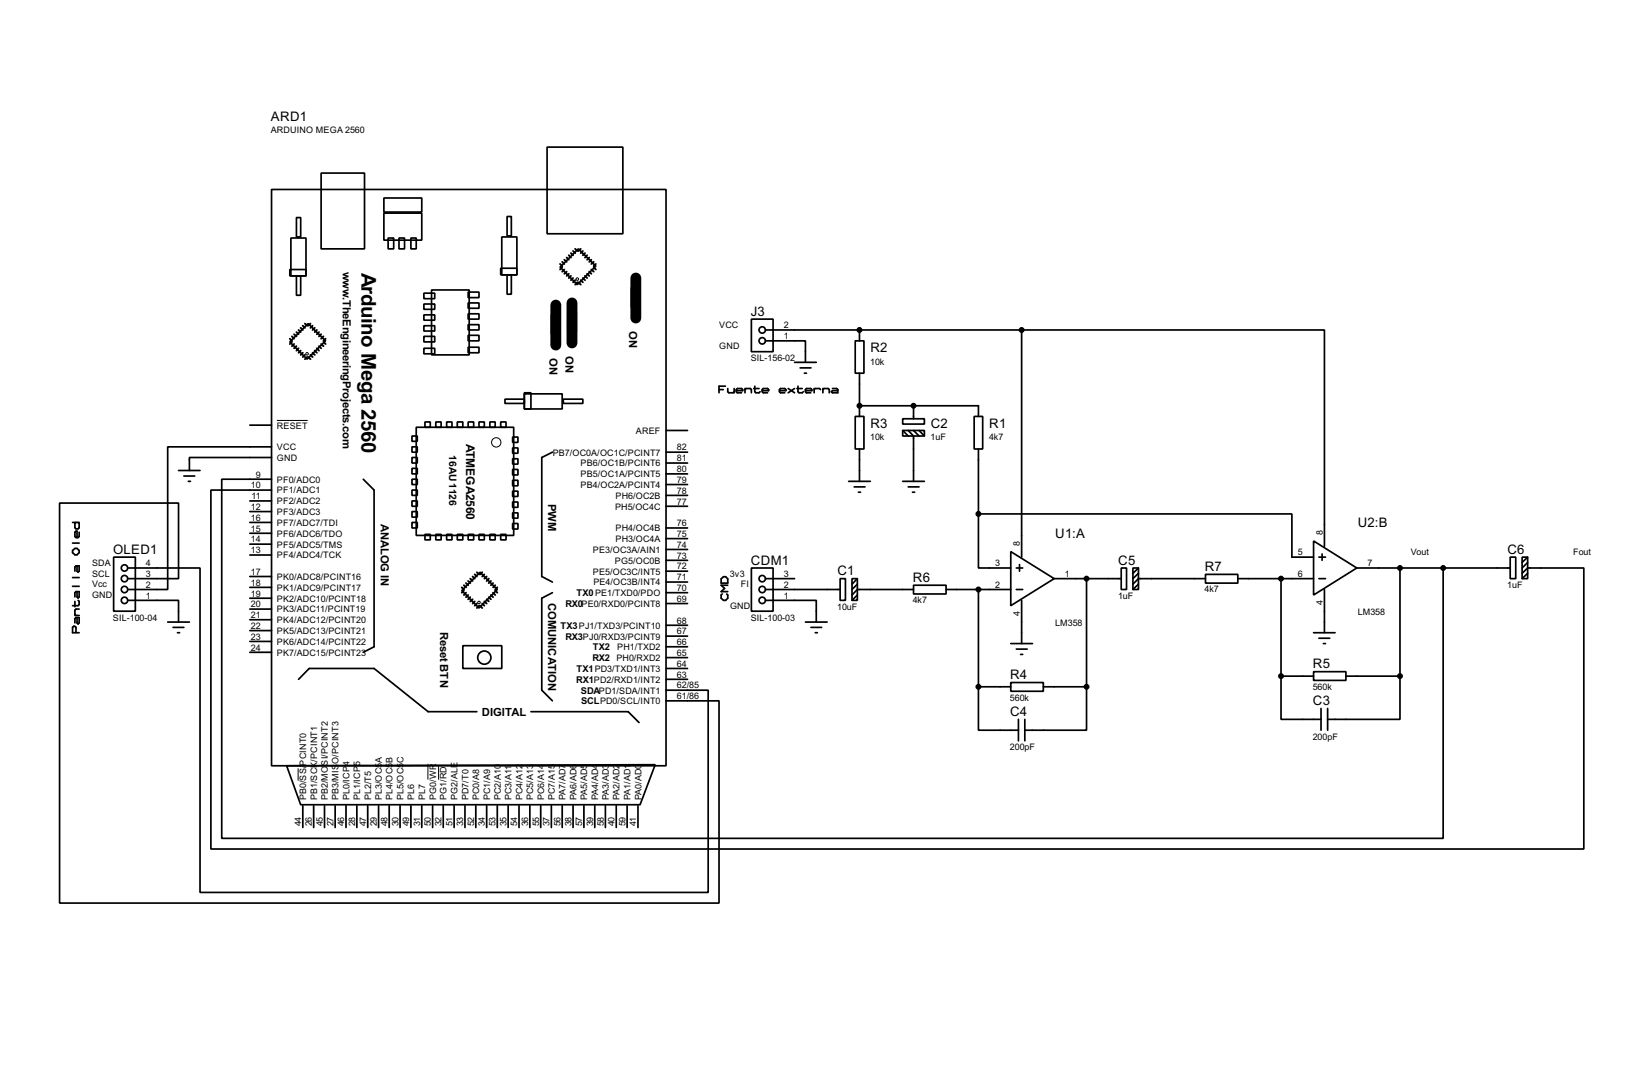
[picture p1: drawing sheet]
<svg xmlns="http://www.w3.org/2000/svg" width="383mm" height="256mm" viewBox="0 0 383 256" stroke-linecap="round" stroke-linejoin="round" font-family="sans-serif">
<g fill="none" stroke="#000" stroke-width=".4">
<path d="M128.6 34.6h17.8v20.3h-17.8zM63.8 44.5h92.7v135.4h-92.7zM68.4 55.9h3.5v8.9h-3.5zM69.7 51.1h1v4.6h-1zM75.5 40.7h10.2v17.8h-10.2zM90.2 50.1h8.9v6.3h-8.9zM90.2 46.5h8.9v3.3h-8.9zM91.2 55.9h1.3v2.6h-1.3zM93.8 55.9h1.3v2.6h-1.3zM96.6 55.9h1.2v2.6h-1.2zM117.9 55.7h3.6v8.9h-3.6zM119.2 50.9h1v4.5h-1z"/>
<path d="M135.9 58.5l4.1 4-4.3 4.4-4.1-4.1zM68.1 63.3h3.8v1.5h-3.8zM69.7 64.8h1v4.6h-1zM72.4 76l4.1 4.1-4.3 4.3-4.1-4.1zM99.6 68.9h2.6v1.3h-2.6zM99.6 71.4h2.6v1.3h-2.6zM99.6 74h2.6v1.2h-2.6zM99.6 76.5h2.6v1.3h-2.6zM99.6 79h2.6v1.3h-2.6zM101.4 68.1h8.9v15.3h-8.9zM110 68.6h2.6v1.3h-2.6zM110 71.2h2.6v1.2h-2.6z"/>
<path d="M110 73.7h2.6v1.3h-2.6zM110 76.3h2.6v1.2h-2.6zM110 78.8h2.6v1.3h-2.6zM117.7 63h3.8v1.6h-3.8zM119.2 64.6h1v4.5h-1zM129.6 74h2v4.5h-2zM133.4 73.5h2v4.5h-2zM148.4 67.6h2v4.6h-2zM176.6 75h5.1v7.6h-5.1zM179.9 77.5h60.2M202 77.5v2.6M240.1 77.5h71.1v50.8"/>
<path d="M240.1 77.5v53.4M58.7 99.9h5.1M99.6 81.8h2.6v1.3h-2.6zM99.9 99.1h1.2v1.3h-1.2zM102.4 99.1h1.3v1.3h-1.3zM105 99.1h1.2v1.3h-1.2zM107.5 99.1h1.3v1.3h-1.3zM110 99.1h1.3v1.3h-1.3zM110 81.6h2.6v1.3h-2.6zM112.6 99.1h1.2v1.3h-1.2zM115.1 99.1h1.3v1.3h-1.3zM117.7 99.1h1.2v1.3h-1.2z"/>
<path d="M118.7 93.8h4.5v1h-4.5zM123.2 92.5h8.9v3.6h-8.9zM123.2 92.3h1.6v3.8h-1.6zM132.4 93.8h4.6v1h-4.6zM169 91.5h1M170.5 90.7h-1.5v1.6M171 91.3v.7l.3 .3h1l.2-.3M172.5 91.3v1M173 91.8h1.5l-.2-.5h-1l-.3 .2v.5l.3 .3h1M175.1 91.5l.2-.2h1l.3 .2v.8M175.1 91.3v1M177.1 91.3h1.3"/>
<path d="M177.4 90.7v1.3l.2 .3h.8l.2-.3M179.1 91.8h1.5l-.2-.5h-1l-.3 .2v.5l.3 .3h1M179.9 80.1h9.4v5M183.2 91.8h1.5l-.3-.5h-1l-.2 .2v.5l.2 .3h1M185.2 91.3l1.5 1M186.7 85.1h5.1M186.7 91.3l-1.5 1M187.3 91.3h1.2M187.5 90.7v1.3l.3 .3h.7l.3-.3M188 86.4h2.6M189 87.7h.5M189.3 91.8h1.5l-.3-.5h-1l-.2 .2v.5l.2 .3h1"/>
<path d="M191.3 91.5l.3-.2h1l.2 .2M191.3 91.3v1M193.4 91.5l.2-.2h1l.3 .2v.8M193.4 91.3v1M195.6 91.3h1l.3 .2v.8h-1.3l-.2-.3 .2-.2h1.3M201 80.1h2v7.6h-2zM201 97.8h2v7.7h-2zM202 95.3h27.9v2.5M202 87.7v10.1M212.1 98.4h5.1v1.2h-5.1zM214.7 95.3v3.1M228.9 97.8h2v7.7h-2z"/>
<path d="M42 110.5h5M43.2 111.8h2.6M44.3 113.1h.5M58.7 117.7h5.1M63.8 115.1h-14.2v84.3h322.6v-66h-13.2l-1.3 1.3M63.8 107.5h-19.3v3M63.8 112.6h-11.7v84.3h287v-63.5M63.8 105h-24.4v33.5h-9.4M85.4 112.6l2.5 2.5v36.8l-2.5 1.3M96.8 102.4h1.3v1.3h-1.3zM96.8 105h1.3v1.2h-1.3zM96.8 107.5h1.3v1.3h-1.3z"/>
<path d="M96.8 110h1.3v1.3h-1.3zM96.8 112.6h1.3v1.2h-1.3zM96.8 115.1h1.3v1.3h-1.3zM96.8 117.7h1.3v1.2h-1.3zM97.8 100.4h22.9v25.4h-22.9zM120.5 102.7h1.2v1.2h-1.2zM120.5 105.2h1.2v1.3h-1.2zM120.5 107.8h1.2v1.2h-1.2zM120.5 110.3h1.2v1.3h-1.2zM120.5 112.8h1.2v1.3h-1.2zM120.5 115.4h1.2v1.2h-1.2zM120.5 117.9h1.2v1.3h-1.2z"/>
<path d="M129.8 106.2l-2.5 1.3v27.9l2.5 1.3M156.5 118.9h5.1M156.5 116.4h5.1M156.5 113.8h5.1M156.5 111.3h5.1M156.5 108.8h5.1M156.5 106.2h5.1M156.5 101.1h5.1M199.4 113.1h5.1M200.7 114.4h2.6M201.7 115.6h.5M202 105.5v7.6"/>
<path d="M212.1 101.1h5.1v1.3h-5.1zM212.1 101.1l1.3 1.3M212.1 113.1h5.1M213.4 101.1l1.3 1.3v10.7M213.4 114.4h2.6M214.4 115.6h.5M214.7 101.1l1.3 1.3M216 101.1l1.2 1.3M229.9 105.5v15.2M17.1 122.7h1.5M17.1 129.3l.5-.5h.5l.5 .5v.5l-.5 .5h-.5l-.5-.5zM17.1 137.7h1.5"/>
<path d="M17.1 135.7h1.5M17.1 127.6h1.5M17.9 122.7l-.3 .3v1l.3 .2h.5l.2-.2v-1l-.2-.3M18.1 132.9v1.3l.3 .2 .2-.2v-1.3h-.7l-.3 .3v1M18.1 139v1.2l.3 .3 .2-.3v-1.2h-.7l-.3 .2v1M18.6 125v1l-.2 .3h-.5l-.3-.3v-1l.5-.2v1.5M26.7 130.9h5.1v12.7h-5.1zM30 135.9h12v-17.7h-28v93.9h155v-47.5h-12.5M30 133.4h17v76.2h119.4v-47.5h-9.9M58.7 138h5.1M58.7 135.4h5.1M58.7 122.7h5.1"/>
<path d="M58.7 125.3h5.1M58.7 127.8h5.1M58.7 130.4h5.1M58.7 120.2h5.1M96.8 120.2h1.3v1.3h-1.3zM96.8 122.7h1.3v1.3h-1.3zM99.9 125.5h1.2v1.3h-1.2zM102.4 125.5h1.3v1.3h-1.3zM105 125.5h1.2v1.3h-1.2zM107.5 125.5h1.3v1.3h-1.3zM110 125.5h1.3v1.3h-1.3zM112.6 125.5h1.2v1.3h-1.2z"/>
<path d="M112.8 134.4l4.1 4.1-4.3 4.3-4.1-4.1zM115.1 125.5h1.3v1.3h-1.3zM117.7 125.5h1.2v1.3h-1.2zM120.5 120.5h1.2v1.2h-1.2zM120.5 123h1.2v1.3h-1.2zM129.8 139.2l-2.5 1.3v21.6l2.5 2.5M156.5 139.2h5.1M156.5 136.7h5.1M156.5 134.2h5.1M156.5 131.6h5.1M156.5 129.1h5.1M156.5 126.5h5.1"/>
<path d="M156.5 124h5.1M169.5 136l.5-.5h.5l.5 .5v1h-1.5zM169.7 139.5l-.2 .3v.7l.5 .5h.5l.5-.5v-.7l-.2-.3M171 137.5h-1.5l.8 .7-.8 .8h1.5M176.6 133.4h5.1v10.2h-5.1zM179.9 138.5h17.5M179.9 135.9h6.8M197.4 135.9h1.3v5.1h-1.3zM200.2 135.9h1.3v5.1h-1.3zM201.5 135.9l-1.3 1.3M201.5 137.2l-1.3 1.3M201.5 139.8l-1.3 1.2"/>
<path d="M214.7 137.5h7.6v2h-7.6zM214.7 138.5h-13.2l-1.3 1.3M222.3 138.5h15.2M229.9 120.7v12.7h7.6M229.9 120.7h73.7v10.2h5.1M229.9 138.5v22.8M237.5 129.6l10.2 6.3-10.2 6.4zM238.8 138.5h1.5M238.8 133.4h1.5M239.6 132.6v1.6M247.7 135.9h15.8M255.3 135.9v25.4"/>
<path d="M263.5 133.4h1.2v5.1h-1.2zM266.2 133.4h1.3v5.1h-1.3zM267.5 133.4l-1.3 1.3M267.5 134.7l-1.3 1.2M267.5 137.2l-1.3 1.3M283.3 134.9h7.6v2.1h-7.6zM283.3 135.9h-15.8l-1.3 1.3M290.9 135.9h17.8M301 135.9v22.9M308.7 127.1l10.1 6.3-10.1 6.4zM309.9 135.9h1.6M309.9 130.9h1.6"/>
<path d="M310.7 130.1v1.5M311.2 138.5v10.1M318.8 133.4h36.1M329 133.4v25.4M354.9 130.9h1.3v5h-1.3zM357.7 130.9h1.3v5h-1.3zM359 130.9l-1.3 1.2M359 132.1l-1.3 1.3M359 134.7l-1.3 1.2M17.6 141.3v1.2M17.6 144.6h1M17.9 148.6v-1.2l-.3-.3h-.3l-.2 .3v1.2h1.5"/>
<path d="M18.1 145.1v1.2l.3 .3 .2-.3v-1.2h-.7l-.3 .2v1M18.4 141l.2 .3v.7l-.2 .3h-1.3M18.6 143.1h-.7l-.3 .2v1l.3 .3M30 141h12v5.1M39.4 146.1h5.1M40.7 147.4h2.5M41.7 148.6h.5M58.7 153.2h5.1M58.7 150.7h5.1M58.7 148.1h5.1M58.7 145.6h5.1M58.7 143.1h5.1"/>
<path d="M58.7 140.5h5.1M70.2 159.6l2.5-2.6h15.2l12.7 10.2h11.5M108.8 151.7h9.1v5.3h-9.1zM156.5 157h5.1M156.5 159.6h5.1M156.5 154.5h5.1M156.5 151.9h5.1M156.5 149.4h5.1M156.5 146.9h5.1M156.5 141.8h5.1M179.9 141h11.9v5.1M189.3 146.1h5.1"/>
<path d="M190.6 147.4h2.5M191.6 148.6h.5M237.5 151.2h5.1M238.8 152.5h2.6M239.8 153.7h.5M240.1 141v10.2M301 158.8v10.2h9.4M301 158.8h7.7M308.7 157.8h7.6v2h-7.6zM308.7 148.6h5M309.9 149.9h2.6M311 151.2h.5"/>
<path d="M316.3 158.8h12.7M329 158.8v10.2h-17M67.4 179.9l86.6-.3-3.6 9.4h-79.7zM124.8 167.2h22.8l2.6 2.5M229.9 161.3v10.2h9.4M229.9 161.3h7.6M237.5 160.3h7.7v2.1h-7.7zM239.3 169v5M240.8 169v5M245.2 161.3h10.1M255.3 161.3v10.2h-14.5M310.4 166.4v5.1"/>
<path d="M312 166.4v5.1M71.2 189.3v5.1M73.7 189.3v5.1M76.3 189.3v5.1M78.8 189.3v5.1M81.3 189.3v5.1M83.9 189.3v5.1M86.4 189.3v5.1M89 189.3v5.1M91.5 189.3v5.1M94 189.3v5.1M96.6 189.3v5.1"/>
<path d="M99.1 189.3v5.1M101.7 189.3v5.1M104.2 189.3v5.1M106.7 189.3v5.1M109.3 189.3v5.1M111.8 189.3v5.1M114.4 189.3v5.1M116.9 189.3v5.1M119.4 189.3v5.1M122 189.3v5.1M124.5 189.3v5.1M127.1 189.3v5.1"/>
<path d="M129.6 189.3v5.1M132.1 189.3v5.1M134.7 189.3v5.1M137.2 189.3v5.1M139.8 189.3v5.1M142.3 189.3v5.1M144.8 189.3v5.1M147.4 189.3v5.1M149.9 189.3v5.1"/>
<circle cx="179.1" cy="77.5" r=".75"/>
<circle cx="179.1" cy="80.1" r=".75"/>
<circle cx="29.2" cy="133.4" r=".75"/>
<circle cx="29.2" cy="138.5" r=".75"/>
<circle cx="29.2" cy="135.9" r=".75"/>
<circle cx="179.1" cy="135.9" r=".75"/>
<circle cx="179.1" cy="138.5" r=".75"/>
<circle cx="29.2" cy="141" r=".75"/>
<circle cx="113.8" cy="154.5" r="1.55"/>
<circle cx="179.1" cy="141" r=".75"/>
</g>
<g fill="#000">
<circle cx="202" cy="77.5" r=".2"/>
<circle cx="202" cy="95.3" r=".2"/>
<circle cx="214.7" cy="95.3" r=".2"/>
</g>
<g fill="#000" stroke="#000" stroke-width=".4">
<circle cx="201.9" cy="77.5" r=".5"/>
<circle cx="240" cy="77.5" r=".5"/>
<circle cx="201.9" cy="95.3" r=".5"/>
<circle cx="214.6" cy="95.3" r=".5"/>
<circle cx="229.9" cy="138.5" r=".5"/>
<circle cx="229.9" cy="120.7" r=".5"/>
<circle cx="255.3" cy="135.9" r=".5"/>
<circle cx="301" cy="135.9" r=".5"/>
<circle cx="328.9" cy="133.4" r=".5"/>
<circle cx="339.1" cy="133.4" r=".5"/>
<circle cx="301" cy="158.8" r=".5"/>
<circle cx="328.9" cy="158.8" r=".5"/>
<circle cx="229.9" cy="161.3" r=".5"/>
<circle cx="255.3" cy="161.3" r=".5"/>
</g>
<path d="M130.6 71.7v9.4M134.4 71.2v9.4M149.4 65.3v9.4" fill="none" stroke="#000" stroke-width="2.6"/>
<g fill="none" stroke="#000" stroke-width=".45">
<path d="M133.7 60l.5 .5M134.2 59.5l.5 .5M134.7 59l.5 .5M135.2 58.5l.5 .5M136.5 58.5l-.6 .5M137 59l-.5 .5M137.5 59.5l-.5 .5M138 60l-.5 .5M68.1 79.6l.5 .5M68.6 79l.5 .6M69.1 78.5l.6 .5M69.7 78l.5 .5"/>
<path d="M70.2 77.5l.5 .5M70.7 77l.5 .5M71.2 76.5l.5 .5M71.7 76l.5 .5M73 76l-.6 .5M73.5 76.5l-.5 .5M74 77l-.5 .5M74.5 77.5l-.5 .5M75 78l-.5 .5M75.5 78.5l-.5 .5M76 79l-.5 .6M76.5 79.6l-.5 .5"/>
<path d="M131.6 62l.5 .5M132.1 61.5l.5 .5M132.1 62.8l-.5 .5M132.6 61l.6 .5M132.6 63.3l-.5 .5M133.2 60.5l.5 .5M133.2 63.8l-.6 .5M133.7 64.3l-.5 .5M134.2 64.8l-.5 .5M134.7 65.3l-.5 .5M135.2 65.8l-.5 .5M135.7 66.3l-.5 .6"/>
<path d="M135.9 66.3l.6 .6M136.5 65.8l.5 .5M137 65.3l.5 .5M137.5 64.8l.5 .5M138 64.3l.5 .5M138.5 63.8l.5 .5M138.5 60.5l-.5 .5M139 63.3l.5 .5M139 61l-.5 .5M139.5 62.8l.5 .5M139.5 61.5l-.5 .5M140 62l-.5 .5"/>
<path d="M68.6 80.3l-.5 .5M69.1 80.8l-.5 .5M69.7 81.3l-.6 .5M70.2 81.8l-.5 .6M70.7 82.4l-.5 .5M71.2 82.9l-.5 .5M71.7 83.4l-.5 .5M72.2 83.9l-.5 .5M72.4 83.9l.6 .5M73 83.4l.5 .5M73.5 82.9l.5 .5M74 82.4l.5 .5"/>
<path d="M74.5 81.8l.5 .6M75 81.3l.5 .5M75.5 80.8l.5 .5M76 80.3l.5 .5M108.5 138l.5 .5M109 137.5l.5 .5M109 138.7l-.5 .5M109.5 137l.5 .5M109.5 139.2l-.5 .6M110 136.5l.5 .5M110 139.8l-.5 .5M110.5 135.9l.6 .6"/>
<path d="M111.1 135.4l.5 .5M111.6 134.9l.5 .5M112.1 134.4l.5 .5M113.3 134.4l-.5 .5M113.8 134.9l-.5 .5M114.4 135.4l-.6 .5M114.9 135.9l-.5 .6M115.4 139.8l.5 .5M115.4 136.5l-.5 .5M115.9 139.2l.5 .6M115.9 137l-.5 .5M116.4 138.7l.5 .5"/>
<path d="M116.4 137.5l-.5 .5M116.9 138l-.5 .5M110.5 140.3l-.5 .5M111.1 140.8l-.6 .5M111.6 141.3l-.5 .5M112.1 141.8l-.5 .5M112.6 142.3l-.5 .5M112.8 142.3l.5 .5M113.3 141.8l.5 .5M113.8 141.3l.6 .5M114.4 140.8l.5 .5M114.9 140.3l.5 .5"/>
</g>
<g fill="none" stroke="#000" stroke-width=".23">
<path d="M65.1 98.8h7.2M100.6 179.4v3.7M70.1 180.4v2.9M103.1 180v3.1"/>
<circle cx="135.6" cy="65.6" r=".3"/>
<circle cx="72.1" cy="83.1" r=".3"/>
<circle cx="116.6" cy="103.9" r="1.1"/>
<circle cx="112.5" cy="141.5" r=".3"/>
</g>
<text font-size="5.4" x="85" y="64" transform="rotate(90 85 64)">Arduino Mega 2560</text>
<g font-size="3.5">
<text x="63.7" y="28.4">ARD1</text>
<text x="176.4" y="74.1">J3</text>
<text x="204.5" y="82.8">R2</text>
<text x="204.5" y="100.5">R3</text>
<text x="218.7" y="100.5">C2</text>
<text x="232.5" y="100.5">R1</text>
<text x="319.1" y="123.7">U2:B</text>
<text x="26.6" y="130.1">OLED1</text>
<text x="248" y="126.3">U1:A</text>
<text x="354.2" y="130.1">C6</text>
<text x="176.4" y="132.6">CDM1</text>
<text x="196.8" y="135.1">C1</text>
<text x="214.5" y="136.7">R6</text>
<text x="262.8" y="132.6">C5</text>
<text x="283.1" y="134.1">R7</text>
<text x="237.4" y="159.5">R4</text>
<text x="308.5" y="157">R5</text>
<text x="308.5" y="165.6">C3</text>
<text x="237.4" y="168.2">C4</text>
</g>
<text font-size="3.2" x="109.5" y="104.2" transform="rotate(90 109.5 104.2)">ATMEGA2560</text>
<g font-size="3">
<text x="80.6" y="63.9" transform="rotate(90 80.6 63.9)">w</text>
<text x="80.6" y="69.7" transform="rotate(90 80.6 69.7)">.TheEngineeringProjects.com</text>
<text x="147.8" y="77.8" transform="rotate(90 147.8 77.8)">ON</text>
<text x="132.9" y="83.7" transform="rotate(90 132.9 83.7)">ON</text>
<text x="129.1" y="84.2" transform="rotate(90 129.1 84.2)">ON</text>
<text x="128.8" y="118.3" transform="rotate(90 128.8 118.3)">PWM</text>
<text x="89.5" y="123" transform="rotate(90 89.5 123)">ANALOG IN</text>
<text x="128.8" y="141.6" transform="rotate(90 128.8 141.6)">COMUNICATION</text>
<text x="103.4" y="148.4" transform="rotate(90 103.4 148.4)">Reset BTN</text>
<text x="113.2" y="168.2">DIGITAL</text>
</g>
<text font-size="2.7" x="105.6" y="107" transform="rotate(90 105.6 107)">16AU 1126</text>
<g font-size="2.5">
<text x="132.8" y="142.6">RX0PE0/RXD0/PCINT8</text>
<text x="135.5" y="140">TX0PE1/TXD0/PDO</text>
<text x="131.7" y="147.7">TX3PJ1/TXD3/PCINT10</text>
<text x="132.8" y="150.2">RX3PJ0/RXD3/PCINT9</text>
<text x="139.2" y="155.3">RX2 PH0/RXD2</text>
<text x="139.3" y="152.7">TX2</text>
<text x="135.4" y="160.4">RX1PD2/RXD1/INT2</text>
<text x="135.5" y="157.8">TX1PD3/TXD1/INT3</text>
<text x="136.5" y="162.9">SDAPD1/SDA/INT1</text>
<text x="136.5" y="165.4">SCLPD0/SCL/INT0</text>
</g>
<g font-size="2.4">
<text x="63.6" y="31.3">ARDUINO MEGA 2560</text>
<text x="169" y="76.9">VCC</text>
<text x="184.2" y="77.1">2</text>
<text x="169" y="82.1">GND</text>
<text x="184.2" y="79.7">1</text>
<text x="176.4" y="84.8">SIL-156-02</text>
<text x="204.5" y="85.7">10k</text>
<text x="65.1" y="100.7">RESET</text>
<text x="149.4" y="101.9">AREF</text>
<text x="65.1" y="105.8">VCC</text>
<text x="129.9" y="107">PB7/OC0A/OC1C/PCINT7</text>
<text x="159.1" y="105.8">82</text>
<text x="204.5" y="103.5">10k</text>
<text x="218.7" y="103.5">1uF</text>
<text x="232.4" y="103.5">4k7</text>
<text x="60.1" y="112.2">9</text>
<text x="65.1" y="113.4">PF0/ADC0</text>
<text x="65.1" y="108.3">GND</text>
<text x="136.4" y="112.1">PB5/OC1A/PCINT5</text>
<text x="136.4" y="109.6">PB6/OC1B/PCINT6</text>
<text x="159.1" y="113.4">79</text>
<text x="159.1" y="110.9">80</text>
<text x="159.1" y="108.4">81</text>
<text x="59" y="119.8">12</text>
<text x="59" y="114.7">10</text>
<text x="59.1" y="117.3">11</text>
<text x="65.1" y="118.5">PF2/ADC2</text>
<text x="65.1" y="115.9">PF1/ADC1</text>
<text x="136.4" y="114.6">PB4/OC2A/PCINT4</text>
<text x="144.5" y="119.7">PH5/OC4C</text>
<text x="144.6" y="117.2">PH6/OC2B</text>
<text x="159.1" y="118.5">77</text>
<text x="159.1" y="116">78</text>
<text x="59" y="122.3">16</text>
<text x="59" y="124.9">15</text>
<text x="65.1" y="123.5">PF7/ADC7/TDI</text>
<text x="65.1" y="121">PF3/ADC3</text>
<text x="144.6" y="124.8">PH4/OC4B</text>
<text x="159.1" y="123.6">76</text>
<text x="310.8" y="125.7" transform="rotate(-90 310.8 125.7)">8</text>
<text x="59" y="127.4">14</text>
<text x="59" y="130">13</text>
<text x="65.1" y="126.1">PF6/ADC6/TDO</text>
<text x="65.1" y="128.6">PF5/ADC5/TMS</text>
<text x="65.1" y="131.2">PF4/ADC4/TCK</text>
<text x="139.3" y="129.9">PE3/OC3A/AIN1</text>
<text x="144.6" y="127.3">PH3/OC4A</text>
<text x="159.1" y="131.2">73</text>
<text x="159.1" y="128.7">74</text>
<text x="159.1" y="126.1">75</text>
<text x="239.7" y="128.3" transform="rotate(-90 239.7 128.3)">8</text>
<text x="305" y="130.5">5</text>
<text x="331.5" y="130.3">Vout</text>
<text x="369.6" y="130.3">Fout</text>
<text x="21.6" y="132.9">SDA</text>
<text x="21.6" y="135.4">SCL</text>
<text x="21.6" y="137.9">Vcc</text>
<text x="34.3" y="135.5">3</text>
<text x="34.3" y="133">4</text>
<text x="59" y="137.6">18</text>
<text x="59" y="135">17</text>
<text x="65.1" y="136.2">PK0/ADC8/PCINT16</text>
<text x="139.3" y="135">PE5/OC3C/INT5</text>
<text x="139.4" y="137.5">PE4/OC3B/INT4</text>
<text x="144.5" y="132.4">PG5/OC0B</text>
<text x="159.1" y="136.3">71</text>
<text x="159.1" y="133.8">72</text>
<text x="171.5" y="135.4">3v3</text>
<text x="174" y="137.9">FI</text>
<text x="184.2" y="135.5">3</text>
<text x="233.9" y="133">3</text>
<text x="250.2" y="135.5">1</text>
<text x="305" y="135.5">6</text>
<text x="321.4" y="133">7</text>
<text x="21.6" y="140.5">GND</text>
<text x="34.3" y="140.6">1</text>
<text x="34.3" y="138.1">2</text>
<text x="59" y="142.7">20</text>
<text x="59" y="140.1">19</text>
<text x="65.1" y="143.9">PK3/ADC11/PCINT19</text>
<text x="65.1" y="141.3">PK2/ADC10/PCINT18</text>
<text x="65.1" y="138.8">PK1/ADC9/PCINT17</text>
<text x="159.1" y="141.4">69</text>
<text x="159.1" y="138.8">70</text>
<text x="171.5" y="143">GND</text>
<text x="184.2" y="140.6">1</text>
<text x="184.2" y="138.1">2</text>
<text x="196.7" y="143.2">10uF</text>
<text x="214.5" y="141.7">4k7</text>
<text x="233.9" y="138.1">2</text>
<text x="262.7" y="140.7">1uF</text>
<text x="283.1" y="139.2">4k7</text>
<text x="310.8" y="142.1" transform="rotate(-90 310.8 142.1)">4</text>
<text x="354.2" y="138.1">1uF</text>
<text x="26.5" y="145.8">SIL-100-04</text>
<text x="59" y="147.7">22</text>
<text x="59" y="145.2">21</text>
<text x="65.1" y="148.9">PK5/ADC13/PCINT21</text>
<text x="65.1" y="146.4">PK4/ADC12/PCINT20</text>
<text x="159.1" y="149">67</text>
<text x="159.1" y="146.5">68</text>
<text x="176.4" y="145.8">SIL-100-03</text>
<text x="239.7" y="144.7" transform="rotate(-90 239.7 144.7)">4</text>
<text x="247.9" y="147">LM358</text>
<text x="319" y="144.5">LM358</text>
<text x="59" y="152.8">24</text>
<text x="59" y="150.3">23</text>
<text x="65.1" y="154">PK7/ADC15/PCINT23</text>
<text x="65.1" y="151.5">PK6/ADC14/PCINT22</text>
<text x="145" y="152.7">PH1/TXD2</text>
<text x="159.1" y="154.1">65</text>
<text x="159.1" y="151.5">66</text>
<text x="159.1" y="161.7">62/85</text>
<text x="159.1" y="159.2">63</text>
<text x="159.1" y="156.6">64</text>
<text x="159.1" y="164.2">61/86</text>
<text x="237.3" y="164.6">560k</text>
<text x="308.5" y="162">560k</text>
<text x="308.5" y="173.7">200pF</text>
<text x="72" y="179.8" transform="rotate(-90 72 179.8)">PCINT0</text>
<text x="77" y="179.8" transform="rotate(-90 77 179.8)">SI/PCINT2</text>
<text x="79.6" y="179.4" transform="rotate(-90 79.6 179.4)">O/PCINT3</text>
<text x="89.8" y="179.2" transform="rotate(-90 89.8 179.2)">A</text>
<text x="92.3" y="179.2" transform="rotate(-90 92.3 179.2)">B</text>
<text x="94.8" y="179.2" transform="rotate(-90 94.8 179.2)">C</text>
<text x="237.3" y="176.2">200pF</text>
<text x="72" y="188" transform="rotate(-90 72 188)">PB0/SS/</text>
<text x="74.5" y="188" transform="rotate(-90 74.5 188)">PB1/SCK/PCINT1</text>
<text x="77" y="188" transform="rotate(-90 77 188)">PB2/MO</text>
<text x="79.6" y="188" transform="rotate(-90 79.6 188)">PB3/MIS</text>
<text x="82.1" y="188" transform="rotate(-90 82.1 188)">PL0/ICP4</text>
<text x="84.7" y="188" transform="rotate(-90 84.7 188)">PL1/ICP5</text>
<text x="87.2" y="188" transform="rotate(-90 87.2 188)">PL2/T5</text>
<text x="89.8" y="188" transform="rotate(-90 89.8 188)">PL3/OC5</text>
<text x="92.3" y="188" transform="rotate(-90 92.3 188)">PL4/OC5</text>
<text x="94.8" y="188" transform="rotate(-90 94.8 188)">PL5/OC5</text>
<text x="97.4" y="188" transform="rotate(-90 97.4 188)">PL6</text>
<text x="99.9" y="188" transform="rotate(-90 99.9 188)">PL7</text>
<text x="102.4" y="188" transform="rotate(-90 102.4 188)">PG0/WR</text>
<text x="105" y="188" transform="rotate(-90 105 188)">PG1/RD</text>
<text x="107.5" y="188" transform="rotate(-90 107.5 188)">PG2/ALE</text>
<text x="110.1" y="188" transform="rotate(-90 110.1 188)">PD7/T0</text>
<text x="112.6" y="188" transform="rotate(-90 112.6 188)">PC0/A8</text>
<text x="115.1" y="188" transform="rotate(-90 115.1 188)">PC1/A9</text>
<text x="117.7" y="188" transform="rotate(-90 117.7 188)">PC2/A10</text>
<text x="120.2" y="188" transform="rotate(-90 120.2 188)">PC3/A11</text>
<text x="122.8" y="188" transform="rotate(-90 122.8 188)">PC4/A12</text>
<text x="125.3" y="188" transform="rotate(-90 125.3 188)">PC5/A13</text>
<text x="127.8" y="188" transform="rotate(-90 127.8 188)">PC6/A14</text>
<text x="130.4" y="188" transform="rotate(-90 130.4 188)">PC7/A15</text>
<text x="132.9" y="188" transform="rotate(-90 132.9 188)">PA7/AD7</text>
<text x="135.5" y="188" transform="rotate(-90 135.5 188)">PA6/AD6</text>
<text x="138" y="188" transform="rotate(-90 138 188)">PA5/AD5</text>
<text x="140.6" y="188" transform="rotate(-90 140.6 188)">PA4/AD4</text>
<text x="143.1" y="188" transform="rotate(-90 143.1 188)">PA3/AD3</text>
<text x="145.6" y="188" transform="rotate(-90 145.6 188)">PA2/AD2</text>
<text x="148.2" y="188" transform="rotate(-90 148.2 188)">PA1/AD1</text>
<text x="150.7" y="188" transform="rotate(-90 150.7 188)">PA0/AD0</text>
<text x="70.8" y="194.1" transform="rotate(-90 70.8 194.1)">44</text>
<text x="73.3" y="194.1" transform="rotate(-90 73.3 194.1)">26</text>
<text x="75.9" y="194.1" transform="rotate(-90 75.9 194.1)">45</text>
<text x="78.4" y="194.1" transform="rotate(-90 78.4 194.1)">27</text>
<text x="80.9" y="194.1" transform="rotate(-90 80.9 194.1)">46</text>
<text x="83.5" y="194.1" transform="rotate(-90 83.5 194.1)">28</text>
<text x="86" y="194.1" transform="rotate(-90 86 194.1)">47</text>
<text x="88.6" y="194.1" transform="rotate(-90 88.6 194.1)">29</text>
<text x="91.1" y="194.1" transform="rotate(-90 91.1 194.1)">48</text>
<text x="93.6" y="194.1" transform="rotate(-90 93.6 194.1)">30</text>
<text x="96.2" y="194.1" transform="rotate(-90 96.2 194.1)">49</text>
<text x="98.7" y="194.1" transform="rotate(-90 98.7 194.1)">31</text>
<text x="101.3" y="194.1" transform="rotate(-90 101.3 194.1)">50</text>
<text x="103.8" y="194.1" transform="rotate(-90 103.8 194.1)">32</text>
<text x="106.3" y="194.1" transform="rotate(-90 106.3 194.1)">51</text>
<text x="108.9" y="194.1" transform="rotate(-90 108.9 194.1)">33</text>
<text x="111.4" y="194.1" transform="rotate(-90 111.4 194.1)">52</text>
<text x="114" y="194.1" transform="rotate(-90 114 194.1)">34</text>
<text x="116.5" y="194.1" transform="rotate(-90 116.5 194.1)">53</text>
<text x="119" y="194.1" transform="rotate(-90 119 194.1)">35</text>
<text x="121.6" y="194.1" transform="rotate(-90 121.6 194.1)">54</text>
<text x="124.1" y="194.1" transform="rotate(-90 124.1 194.1)">36</text>
<text x="126.7" y="194.1" transform="rotate(-90 126.7 194.1)">55</text>
<text x="129.2" y="194.1" transform="rotate(-90 129.2 194.1)">37</text>
<text x="131.7" y="194.1" transform="rotate(-90 131.7 194.1)">56</text>
<text x="134.3" y="194.1" transform="rotate(-90 134.3 194.1)">38</text>
<text x="136.8" y="194.1" transform="rotate(-90 136.8 194.1)">57</text>
<text x="139.4" y="194.1" transform="rotate(-90 139.4 194.1)">39</text>
<text x="141.9" y="194.1" transform="rotate(-90 141.9 194.1)">58</text>
<text x="144.4" y="194.1" transform="rotate(-90 144.4 194.1)">40</text>
<text x="147" y="194.1" transform="rotate(-90 147 194.1)">59</text>
<text x="149.5" y="194.1" transform="rotate(-90 149.5 194.1)">41</text>
</g>
</svg>
